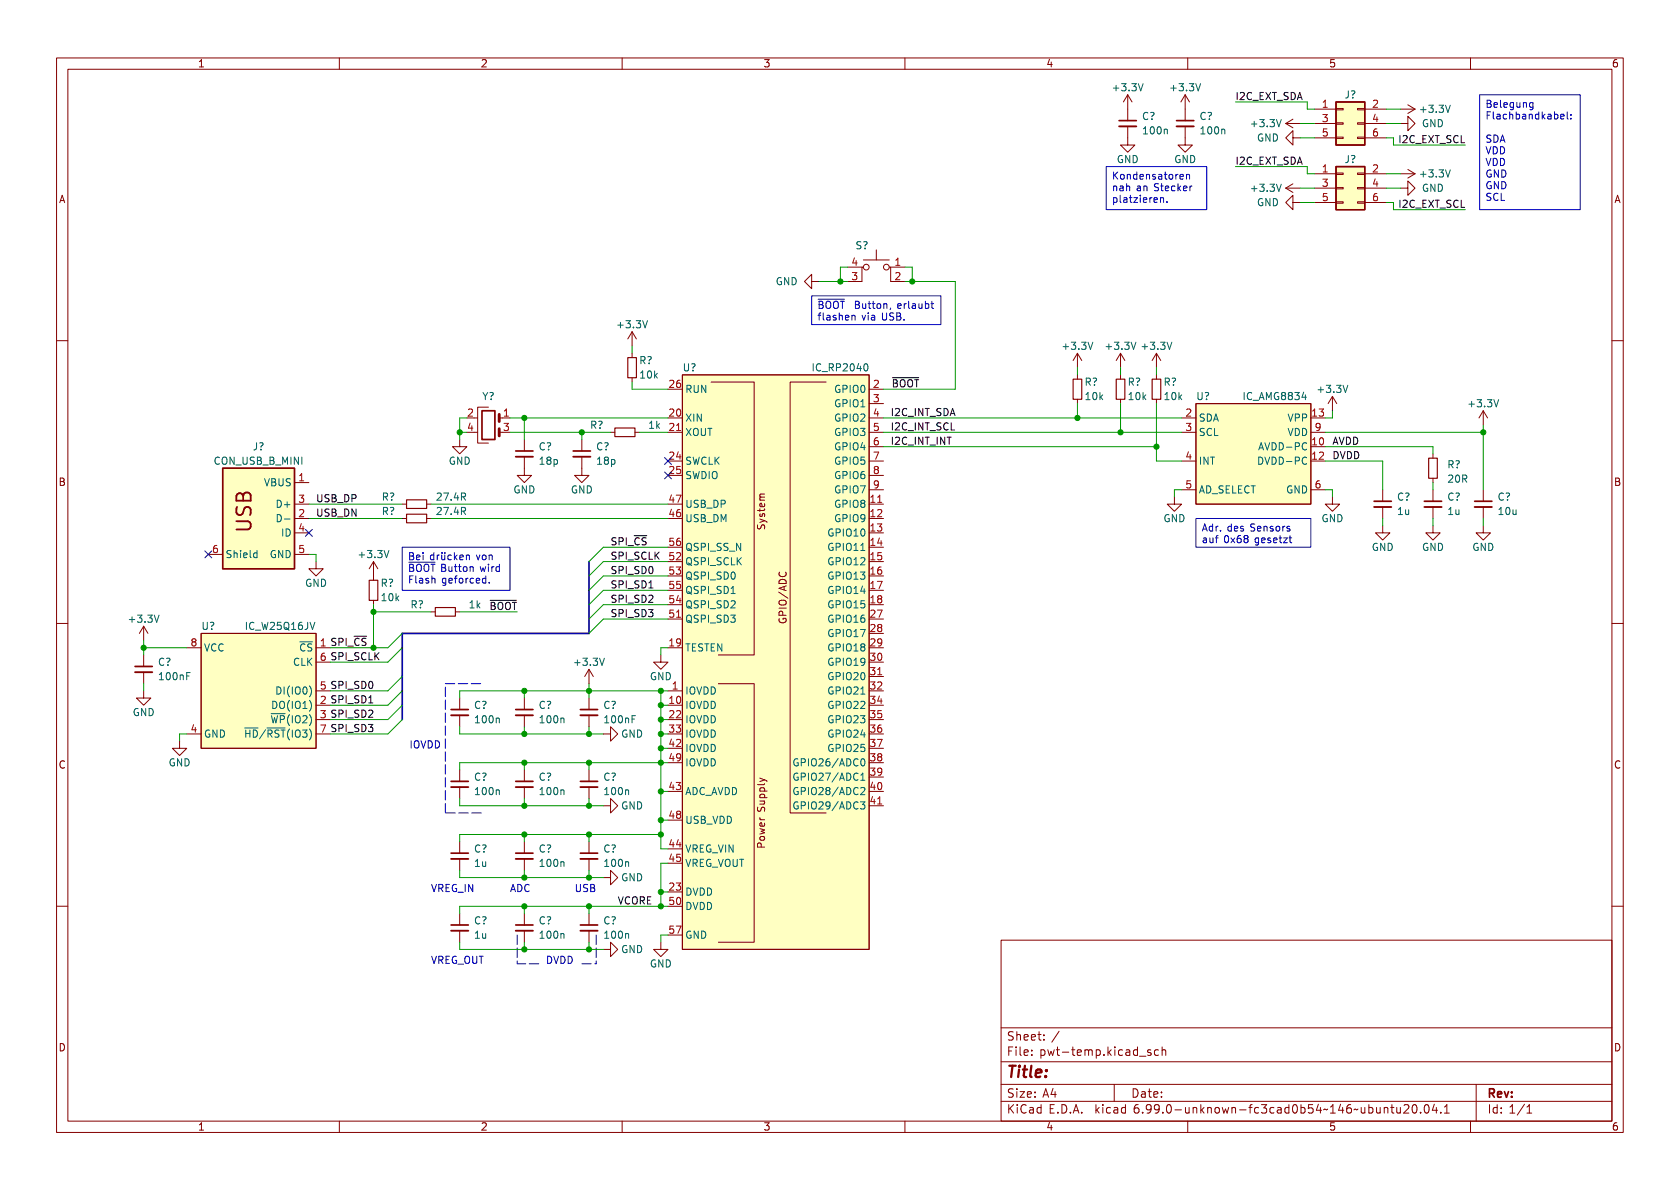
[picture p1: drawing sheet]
<svg xmlns="http://www.w3.org/2000/svg" width="297mm" height="210mm" viewBox="0 0 297 210" stroke-linecap="round" stroke-linejoin="round" font-family="sans-serif">
<g fill="none" stroke="#840000" stroke-width=".18">
<path d="M10 10.2h277v190.1h-277zM12 12.2h273v186.1h-273zM60 10.2v2M110 10.2v2M160 10.2v2M199.4 16.8l-.8 1.2M199.4 16.8v4.5M199.4 16.8l.8 1.2M209.5 16.8v4.5M209.5 16.8l-.7 1.2M209.5 16.8l.8 1.2M210 10.2v2"/>
<path d="M232.4 19.3h3.8M236.2 19.2h1.3v.2h-1.3zM240 19.2h1.3v.2h-1.3zM241.3 19.3h3.8M247.6 19.3h2.6M248.9 18.5l1.3 .8M250.2 19.3l-1.3 .8M260 10.2v2M199.4 22.3v3.3h-1.3l1.3 1.3 1.3-1.3h-1.3M209.5 22.3v3.3h-1.2l1.2 1.3 1.3-1.3h-1.3M227.3 33.3l1.3 .7M227.3 33.3h2.6"/>
<path d="M227.3 21.8h2.6M227.3 21.8l1.3 .8M228.6 24.4v1.2l-1.3-1.2 1.3-1.3v1.3h1.3M228.6 35.8v1.3l-1.3-1.3 1.3-1.3v1.3h1.3M228.6 32.5l-1.3 .8M228.6 21.1l-1.3 .7M232.4 33.3h3.8M232.4 30.7h3.8M232.4 35.8h3.8M232.4 21.8h3.8M232.4 24.4h3.8M236.2 35.7h1.3v.2h-1.3z"/>
<path d="M236.2 33.1h1.3v.3h-1.3zM236.2 30.6h1.3v.3h-1.3zM236.2 24.3h1.3v.2h-1.3zM236.2 21.7h1.3v.3h-1.3zM240 35.7h1.3v.2h-1.3zM240 33.1h1.3v.3h-1.3zM240 30.6h1.3v.3h-1.3zM240 24.3h1.3v.2h-1.3zM240 21.7h1.3v.3h-1.3zM241.3 33.3h3.8M241.3 30.7h3.8M241.3 35.8h3.8"/>
<path d="M241.3 21.8h3.8M241.3 24.4h3.8M247.6 21.8h1.3v1.3l1.3-1.3-1.3-1.2v1.2M247.6 33.3h1.3v1.2l1.3-1.2-1.3-1.3v1.3M247.6 30.7h2.6M248.9 30l1.3 .7M250.2 30.7l-1.3 .8M111.8 58.7l-.8 1.2M111.8 58.7v2.5M111.8 58.7l.7 1.2M143.5 49.8v-1.3l-1.3 1.3 1.3 1.2v-1.2h1.3M149.9 47.2h2.5"/>
<path d="M152.7 47.2h-.3v2.6h-2.5M152.7 46h4.5M154.9 44.2v1.8M157.2 47.2h.3v2.6h2.5M157.5 47.2h2.5M10 60.2h2M81.3 77.7v1.3h-1.3l1.3 1.3 1.2-1.3h-1.2M83.8 76.4h.7M83.8 73.9h.7M86.4 72h-1.9v6.4h1.9M88.4 76.4h.5M88.4 73.9h.5"/>
<path d="M92.7 77.7v2.1M102.9 77.7v2.1M107.9 76.4h.8M111.8 62.5v.7M111.8 66.8v.8M112.3 76.4h.7M118.1 76.4h2.5M120.6 66.3h33.1v101.6h-33.1zM125.7 67.6h7.6v48.2h-6.3M146 67.6h-6.3v76.2h6.3M153.7 68.8h2.5M153.7 76.4h2.5"/>
<path d="M153.7 71.4h2.5M153.7 73.9h2.5M153.7 79h2.5M190.5 62.5v2.5M190.5 66.3v.8M190.5 70.6v.8M190.5 62.5l-.8 1.2M190.5 62.5l.8 1.2M198.1 62.5l-.7 1.2M198.1 62.5v2.5M198.1 66.3v.8M198.1 70.6v.8"/>
<path d="M198.1 62.5l.8 1.2M204.5 62.5v2.5M204.5 66.3v.8M204.5 70.6v.8M204.5 62.5l-.8 1.2M204.5 62.5l.7 1.2M208.9 76.4h2.6M208.9 73.9h2.6M211.5 71.4h20.3v17.7h-20.3zM231.8 76.4h2.5M235.6 70.1l-.8 1.3M235.6 70.1v2.5"/>
<path d="M235.6 70.1l.7 1.3M262.3 72.6l-.8 1.3M262.3 72.6v2.6M262.3 72.6l.7 1.3M285 60.2h2M36.8 98h2.6M52.1 89.1h2.5M52.1 85.3h2.5M52.1 91.7h2.5M52.1 94.2h2.5M52.1 98h2.5M55.9 99.3v1.3h-1.3l1.3 1.2 1.2-1.2h-1.2"/>
<path d="M66 99.3v3.3M66 99.3l-.7 1.3M66 99.3l.8 1.3M71.1 89.1h.8M71.1 91.7h.8M75.4 89.1h.8M75.4 91.7h.8M92.7 80.8v3.3h-1.3l1.3 1.2 1.3-1.2h-1.3M102.9 80.8v3.3h-1.3l1.3 1.2 1.2-1.2h-1.2M134 92.8l-.1 .5 .1 .2h.4l.3-.6 .3-.1 .2 .2-.1 .5M134.3 91.8l.9 .3M134.3 90v.4"/>
<path d="M134.3 88.5h.9M134.4 90.9l-.1 .3 .2 .2 .2-.1 .1-.4h.3v.5M134.5 87.9l-.2 .2 .2 .4M134.5 87.9h.7M135.1 89.1l.1 .3-.2 .2-.6-.1v-.4l.3-.1 .1 .6M135.2 90l-.2 .3h-1.1M135.2 92.1l-.9 .3M135.2 92.1l.4 .3M135.2 87.4h-.8l-.1 .3 .2 .2M153.7 89.1h2.5M153.7 81.5h2.5M153.7 84.1h2.5"/>
<path d="M153.7 86.6h2.5M207.6 87.9v1.2h-1.2l1.2 1.3 1.3-1.3h-1.3M208.9 81.5h2.6M208.9 86.6h2.6M231.8 86.6h2.5M235.6 87.9v1.2h1.3l-1.3 1.3-1.3-1.3h1.3M244.5 93v1.2h1.2l-1.2 1.3-1.3-1.3h1.3M244.5 86.6v2M244.5 89.7v2M253.4 93v1.2h1.2l-1.2 1.3-1.3-1.3h1.3M253.4 80.3v.7M253.4 84.6v.7"/>
<path d="M253.4 86.6v2M253.4 89.7v2M262.3 93v1.2h1.2l-1.2 1.3-1.3-1.3h1.3M262.3 86.6v2M262.3 89.7v2M10 110.2h2M25.4 110.7l-.8 1.3M25.4 110.7v2.6M25.4 115.8v2.1M25.4 118.9v2M25.4 110.7l.8 1.3M33 114.5h2.6"/>
<path d="M35.6 112h20.3v20.3h-20.3zM55.9 114.5h2.5M55.9 117.1h2.5M66 106.2v.7M76.2 108.2h.8M80.5 108.2h.8M104.1 118.4v2.5M104.1 118.4l-.7 1.2M104.1 118.4l.8 1.2M116.8 115.8v1.3h-1.2l1.2 1.3 1.3-1.3h-1.3M118.1 109.5h2.5M153.7 119.6h2.5"/>
<path d="M285 110.2h2M25.4 122.2v1.2h-1.3l1.3 1.3 1.3-1.3h-1.3M31.7 131.1v1.2h-1.2l1.2 1.3 1.3-1.3h-1.3M33 129.8h2.6M55.9 122.2h2.5M55.9 124.7h2.5M55.9 127.2h2.5M55.9 129.8h2.5M81.3 123.4v2.1M81.3 126.5v2M81.3 136.1v2.1M81.3 139.2v2"/>
<path d="M92.7 123.4v2.1M92.7 126.5v2M92.7 136.1v2.1M92.7 139.2v2M104.1 123.4v2.1M104.1 126.5v2M104.1 136.1v2.1M104.1 139.2v2M106.7 129.8h1.2v1.3l1.3-1.3-1.3-1.3v1.3M118.1 122.2h2.5M127 120.9h6.3v45.7h-6.3M134.3 137.6l.9 .3"/>
<path d="M135.2 137.9l-.9 .3M135.2 137.9l.4 .3M81.3 148.8v2.1M81.3 151.9v2M92.7 148.8v2.1M92.7 151.9v2M104.1 148.8v2.1M104.1 151.9v2M106.7 142.5h1.2v1.3l1.3-1.3-1.3-1.3v1.3M106.7 155.2h1.2v1.3l1.3-1.3-1.3-1.3v1.3M153.7 142.5h2.5M10 160.2h2"/>
<path d="M81.3 161.5v2.1M81.3 164.6v2M92.7 161.5v2.1M92.7 164.6v2M104.1 161.5v2.1M104.1 164.6v2M106.7 167.9h1.2v1.3l1.3-1.3-1.3-1.3v1.3M116.8 166.6v1.3h-1.2l1.2 1.3 1.3-1.3h-1.3M177 166.3h108v32h-108zM285 160.2h2M60 198.3v2M110 198.3v2"/>
<path d="M160 198.3v2M177 194.8h108M177 191.8h108M177 187.8h108M177 181.8h108M185.8 193.5h1M186.5 193v1M187.3 182.4l-1.3 1.9M197 191.8v3M201.5 186.8h1.1M203.5 185.7l-.4-.1-.2 .2 .1 .3 .5 .1v.4h-.6M204.8 185.7l-.4-.1-.3 .3v.4l.2 .3h.5"/>
<path d="M205.5 185.8l.2-.2 .3 .1 .1 .9M205.5 185.1v1.5M210 198.3v2M243.4 195.8l.1 1h.3l.2-.1M244 195.8v1M244.7 196l.3-.2 .3 .1 .1 .9M244.7 195.8v1M245.9 195.8h.6M246.1 195.3v1.3l.4 .2M247 195.8v1h.4l.2-.1M247.6 195.8v1M248.2 195.5l.6-.2 .2 .2 .1 .3-.9 1h.9"/>
<path d="M249.9 195.4l.1-.1a.81 .81 0 0 1 .6 .7 .81 .81 0 0 1-.3 .8h-.1a.81 .81 0 0 1-.6-.6 .81 .81 0 0 1 .3-.8zM251.2 196.7v.1M252 195.5l.2-.2a.81 .81 0 0 1 .6 .7 .81 .81 0 0 1-.3 .8h-.2a.81 .81 0 0 1-.3-1.3zM253.6 195.3l-.4 1h1M254 195.8v1M254.7 196.7v.1M255.4 196.8h.8M255.4 195.8l.4-.5v1.5M260 198.3v2M261 191.8v6.5M269.5 195.3l-1.2 1.9M270 196.8h.8"/>
<path d="M270 195.8l.4-.5v1.5"/>
<circle cx="153.2" cy="47.2" r=".51"/>
<circle cx="156.7" cy="47.2" r=".51"/>
</g>
<path d="M108.7 75.7h3.6v1.5h-3.6zM111 63.2h1.5v3.6h-1.5zM189.7 67.1h1.6v3.5h-1.6zM197.4 67.1h1.5v3.5h-1.5zM203.7 67.1h1.5v3.5h-1.5zM71.9 90.9h3.5v1.6h-3.5zM71.9 88.4h3.5v1.5h-3.5zM252.6 81h1.5v3.6h-1.5zM65.3 102.6h1.5v3.6h-1.5zM77 107.4h3.5v1.6h-3.5z" fill="none" stroke="#840000" stroke-width=".2"/>
<g fill="none" stroke="#840000" stroke-width=".33">
<path d="M197.9 22.3h3M208 22.3h3.1M91.2 80.8h3M101.3 80.8h3.1M243 89.7h3M251.8 89.7h3.1M260.7 89.7h3.1M23.9 118.9h3M79.8 139.2h3M79.8 126.5h3M91.2 139.2h3M91.2 126.5h3"/>
<path d="M102.6 139.2h3.1M102.6 126.5h3.1M79.8 151.9h3M91.2 151.9h3M102.6 151.9h3.1M79.8 164.6h3M91.2 164.6h3M102.6 164.6h3.1"/>
</g>
<g fill="none" stroke="#840000" stroke-width=".3">
<path d="M197.9 21.3h3M208 21.3h3.1M85.2 72.6h2.3v5.1h-2.3zM91.2 79.8h3M101.3 79.8h3.1M243 88.6h3M251.8 88.6h3.1M260.7 88.6h3.1M23.9 117.9h3M79.8 138.2h3M79.8 125.5h3M91.2 138.2h3"/>
<path d="M91.2 125.5h3M102.6 138.2h3.1M102.6 125.5h3.1M79.8 150.9h3M91.2 150.9h3M102.6 150.9h3.1M79.8 163.6h3M91.2 163.6h3M102.6 163.6h3.1"/>
</g>
<g fill="#ffffc2" stroke="#ffffc2" stroke-width=".18">
<path d="M120.6 66.3h33.1v101.6h-33.1z"/>
<path d="M35.6 112h20.3v20.3h-20.3z"/>
<path d="M39.4 82.8h12.7v17.8h-12.7z"/>
<path d="M236.2 29.5h5.1v7.6h-5.1z"/>
<path d="M236.2 18h5.1v7.6h-5.1z"/>
<path d="M211.5 71.4h20.3v17.7h-20.3z"/>
</g>
<g fill="none" stroke="#006464" stroke-width=".18">
<path d="M223 78.3l-.4 1.3M45.1 97.8h.3M45.4 97.3v1.3M45.4 98.6h-.3M49.3 91h-.3v1.3h.3M222.9 80.8h-.3v1.3h.3M47.2 128.7h3.2M49.3 121.5h-.3v1.2h.3M140.9 134.9h.2M140.9 137.4h.2M140.9 140h.2M140.9 134.2a.61 .61 0 0 0-.6 .6 .61 .61 0 0 0 .8 .6"/>
<path d="M140.9 136.7a.61 .61 0 0 0-.6 .7 .61 .61 0 0 0 .8 .5M140.9 139.3a.61 .61 0 0 0-.6 .6 .61 .61 0 0 0 .8 .6M140.9 142.5h.2M140.9 141.8a.61 .61 0 0 0-.6 .7 .61 .61 0 0 0 .8 .5"/>
</g>
<path d="M88.3 73.3v1.2M88.3 75.8v1.3" fill="none" stroke="#840000" stroke-width=".51"/>
<path d="M236.2 18h5.1v7.6h-5.1zM236.2 29.5h5.1v7.6h-5.1zM39.4 82.8h12.7v17.8h-12.7z" fill="none" stroke="#840000" stroke-width=".25"/>
<path d="M157.8 66.8h4.6M86.7 106.2h4.6" fill="none" stroke="#0f0f0f" stroke-width=".18"/>
<g fill="none" stroke="#0000c2" stroke-width=".18">
<path d="M261.6 16.8h17.8v20.3h-17.8zM270.6 18.9h.4M270.6 18.2h.4M271 18.1v1.2M277.1 19.8v1.1l.2 .1M195.6 29.5h17.8v7.6h-17.8zM205.2 35.1l.2-.1h.3v.8M206.3 35.7v.1M209.1 30.8l.1 .3-.6 .2M209.2 31.6l-.1 .1M209.2 33.3l.7-.1-.1-.2-.4-.1-.2 .2 .1 .6h.5M209.8 30.8v.9"/>
<path d="M209.8 31l.2-.2 .3 .1v.8M210.4 32.9v.8M210.8 32.9l-.4 .2M276 21h.5M276 20.3l.4-.1 .1 .3-.6 .1M277.8 20.9v.1M277.8 20.3v.1M143.5 52.3h22.9v5.1h-22.9zM144.7 52.9h4.6M158.6 55.3v1.3l.6-.1 .1-.3-.3-.3M158.6 55.9h.4M159.2 55.5v.2l-.2 .2"/>
<path d="M159.8 56.5v.1M164.6 53.7h.5M164.8 54.4l.3 .1M71.1 96.8h19.1v7.6h-19.1zM72.3 99.4h4.6M72.4 97.7h.5l.2 .3-.2 .3 .2 .1 .1 .4-.3 .2h-.5zM72.4 98.3h.5M73.6 98.6l.7-.2-.1-.2-.4-.1-.2 .2 .1 .6h.5M74.8 97.7v.1M74.8 98.1v.9M76.7 98.2l-.4-.1-.2 .3 .1 .5h.5M76.7 97.7v1.3"/>
<path d="M77.3 98.1v.9M77.7 98.1l-.4 .3M78.1 98.1l.1 .8 .3 .1 .1-.1M78.2 97.7v.1M78.6 97.7v.1M78.6 98.1v.9M79.8 98.2l-.4-.1-.2 .3 .1 .5h.5M80.3 97.7v1.3M80.5 98.5l.3 .5M80.8 98.1l-.5 .5M81.3 98.6l.6-.2-.1-.2-.3-.1-.2 .2 .1 .6h.4M82.5 98.3l.1-.2 .3 .1 .1 .8"/>
<path d="M82.5 98.1v.9M84.2 98.1l.3 .9 .3-.9M85.3 98.3l.2-.2 .4 .2v.5l-.1 .1-.3 .1-.2-.1zM86.5 98.3l.2-.2 .3 .1v.8M86.5 98.1v.9M211.5 91.7h20.3v5.1h-20.3zM226.2 95.1h.4M226.3 94.7v1.1l.3 .2M226.8 93.1v.8M226.9 95.1h.7l-.7 .9h.7M227.2 93.1l-.4 .2M227.9 95.1h.5"/>
<path d="M228 93.1h-.3l-.2 .1 .1 .2 .4 .2v.3h-.5M228.1 94.7v1.1l.3 .2M84.8 102.3v.3l-.6 .1M85.9 101.8v1.3M85.9 102.3h-.4l-.2 .2 .1 .5h.5M86.5 103v.1"/>
</g>
<path d="M78.7 120.9h6.4M78.7 143.8v-22.9M85.1 143.8h-6.4M91.4 165.3v5.1M95.2 170.4h-3.8M102.9 170.4h2.5M105.4 165.3v5.1" fill="none" stroke="#0000c2" stroke-width=".18" stroke-dasharray="1.7 .6"/>
<path d="M104.1 99.3v12.7h-33v15.2" fill="none" stroke="#000084" stroke-width=".3"/>
<g fill="none" stroke="#009600" stroke-width=".18">
<path d="M218.4 18h12.7v1.3h1.3M245.1 19.3h2.5M218.4 29.5h12.7v1.2h1.3M229.9 35.8h2.5M229.9 33.3h2.5M229.9 21.8h2.5M229.9 24.4h2.5M245.1 24.4h1.3v1.2h12.7M245.1 30.7h2.5M245.1 35.8h1.3v1.3h12.7M245.1 33.3h2.5M245.1 21.8h2.5"/>
<path d="M144.8 49.8h5.1M149.9 47.2h-1.3v2.6M160 49.8h8.9v19h-12.7M160 47.2h1.3v2.6M81.3 76.4h1.2M82.5 73.9h-1.2v3.8M90.2 76.4h17.7M90.2 73.9h27.9M92.7 73.9v3.8M102.9 76.4v1.3M111.8 67.6v1.2h6.3M111.8 61.2v1.3"/>
<path d="M113 76.4h5.1M156.2 76.4h52.7M156.2 73.9h52.7M156.2 79h48.3M190.5 65v1.3M190.5 71.4v2.5M198.1 65v1.3M198.1 71.4v5M204.5 71.4v10.1h4.4M204.5 65v1.3M234.3 76.4h28M234.3 79h19.1v1.3"/>
<path d="M235.6 72.6v1.3h-1.3M262.3 75.2v11.4M54.6 91.7h16.5M54.6 89.1h16.5M54.6 98h1.3v1.3M76.2 91.7h41.9M76.2 89.1h41.9M118.1 96.8h-11.4l-2.6 2.5M118.1 99.3h-11.4l-2.6 2.5M208.9 86.6h-1.3v1.3M234.3 81.5h10.2v5.1M234.3 86.6h1.3v1.3"/>
<path d="M244.5 91.7v1.3M253.4 85.3v1.3M253.4 91.7v1.3M262.3 91.7v1.3M25.4 113.3v2.5M25.4 114.5h7.6M66 108.2h10.2M66 106.9v7.6M71.1 119.6l-2.5 2.6h-10.2M71.1 114.5l-2.5 2.6h-10.2M71.1 112l-2.5 2.5h-10.2M81.3 108.2h10.1"/>
<path d="M118.1 104.4h-11.4l-2.6 2.5M118.1 109.5h-11.4l-2.6 2.5M118.1 101.8h-11.4l-2.6 2.6M118.1 106.9h-11.4l-2.6 2.6M118.1 114.5h-1.3v1.3M25.4 120.9v1.3M33 129.8h-1.3v1.3M71.1 122.2l-2.5 2.5h-10.2M71.1 127.2l-2.5 2.6h-10.2M71.1 124.7l-2.5 2.5h-10.2M81.3 128.5v1.3h25.4M92.7 122.2v1.2"/>
<path d="M92.7 128.5v1.3M92.7 134.9v1.2M104.1 120.9v2.5M104.1 128.5v1.3M104.1 134.9v1.2M116.8 122.2v27.9h1.3M116.8 124.7h1.3M116.8 129.8h1.3M116.8 127.2h1.3M116.8 132.3h1.3M116.8 139.9h1.3M118.1 122.2h-36.8v1.2"/>
<path d="M118.1 134.9h-36.8v1.2M81.3 141.2v1.3h25.4M81.3 153.9v1.3h25.4M92.7 141.2v1.3M92.7 147.6v1.2M92.7 153.9v1.3M104.1 141.2v1.3M104.1 147.6v1.2M104.1 153.9v1.3M116.8 147.6h-35.5v1.2M116.8 157.7h1.3M116.8 145h1.3"/>
<path d="M118.1 152.6h-1.3v7.7M81.3 166.6v1.3h25.4M92.7 160.3v1.2M92.7 166.6v1.3M104.1 160.3v1.2M104.1 166.6v1.3M118.1 160.3h-36.8v1.2M118.1 165.3h-1.3v1.3"/>
</g>
<path d="M36.2 97.4l1.2 1.2M37.4 97.4l-1.2 1.2M54 93.6l1.2 1.2M55.2 93.6l-1.2 1.2M117.5 83.5l1.2 1.2M117.5 80.9l1.2 1.2M118.7 83.5l-1.2 1.2M118.7 80.9l-1.2 1.2" fill="none" stroke="#000084" stroke-width=".18"/>
<g fill="#009600" stroke="#009600" stroke-width=".18">
<circle cx="104.1" cy="160.3" r=".46"/>
<circle cx="104.1" cy="155.2" r=".46"/>
<circle cx="92.7" cy="167.9" r=".46"/>
<circle cx="104.1" cy="167.9" r=".46"/>
<circle cx="66" cy="108.2" r=".46"/>
<circle cx="104.1" cy="142.5" r=".46"/>
<circle cx="104.1" cy="129.8" r=".46"/>
<circle cx="92.7" cy="134.9" r=".46"/>
<circle cx="104.1" cy="134.9" r=".46"/>
<circle cx="92.7" cy="142.5" r=".46"/>
<circle cx="92.7" cy="129.8" r=".46"/>
<circle cx="81.3" cy="76.4" r=".46"/>
<circle cx="92.7" cy="73.9" r=".46"/>
<circle cx="102.9" cy="76.4" r=".46"/>
<circle cx="104.1" cy="147.6" r=".46"/>
<circle cx="92.7" cy="147.6" r=".46"/>
<circle cx="104.1" cy="122.2" r=".46"/>
<circle cx="92.7" cy="122.2" r=".46"/>
<circle cx="25.4" cy="114.5" r=".46"/>
<circle cx="92.7" cy="155.2" r=".46"/>
<circle cx="92.7" cy="160.3" r=".46"/>
<circle cx="116.8" cy="160.3" r=".46"/>
<circle cx="116.8" cy="145" r=".46"/>
<circle cx="116.8" cy="147.6" r=".46"/>
<circle cx="116.8" cy="157.7" r=".46"/>
<circle cx="116.8" cy="129.8" r=".46"/>
<circle cx="116.8" cy="139.9" r=".46"/>
<circle cx="116.8" cy="134.9" r=".46"/>
<circle cx="116.8" cy="127.2" r=".46"/>
<circle cx="116.8" cy="132.3" r=".46"/>
<circle cx="116.8" cy="124.7" r=".46"/>
<circle cx="116.8" cy="122.2" r=".46"/>
<circle cx="148.6" cy="49.8" r=".46"/>
<circle cx="204.5" cy="79" r=".46"/>
<circle cx="198.1" cy="76.4" r=".46"/>
<circle cx="161.3" cy="49.8" r=".46"/>
<circle cx="190.5" cy="73.9" r=".46"/>
<circle cx="262.3" cy="76.4" r=".46"/>
</g>
<text font-size="3.5" fill="#840000" x="44.4" y="94.2" transform="rotate(-90 44.4 94.2)">USB</text>
<text font-size="2.8" fill="#840000" x="178" y="190.6">Title:</text>
<g font-size="2.1" fill="#840000">
<text x="178" y="184">Sheet: /</text>
<text x="178" y="186.7">File: pwt-temp.kicad_sch</text>
<text x="178" y="196.9">KiCad E.D.A. kicad 6.99.0-unknown-fc3cad0b54~146~ubuntu20.04.1</text>
<text x="178" y="194.1">Size: A4</text>
<text x="200" y="194.1">Date:</text>
<text x="263" y="194.1">Rev:</text>
<text x="263" y="196.9">Id: 1/1</text>
</g>
<g font-size="1.8" fill="#840000">
<text x="35" y="11.9">1</text>
<text x="85" y="11.9">2</text>
<text x="135" y="11.9">3</text>
<text x="185" y="11.9">4</text>
<text x="235" y="11.9">5</text>
<text x="285" y="11.9">6</text>
<text x="10.3" y="35.9">A</text>
<text x="285.3" y="35.9">A</text>
<text x="10.3" y="85.9">B</text>
<text x="285.3" y="85.9">B</text>
<text x="139.1" y="110" transform="rotate(-90 139.1 110)">GPIO/ADC</text>
<text x="10.3" y="135.9">C</text>
<text x="285.3" y="135.9">C</text>
<text x="135.3" y="149.6" transform="rotate(-90 135.3 149.6)">Power Supply</text>
<text x="10.3" y="185.9">D</text>
<text x="285.3" y="185.9">D</text>
<text x="35" y="199.9">1</text>
<text x="85" y="199.9">2</text>
<text x="135" y="199.9">3</text>
<text x="185" y="199.9">4</text>
<text x="235" y="199.9">5</text>
<text x="285" y="199.9">6</text>
</g>
<g font-size="1.8" fill="#006464">
<text x="197.1" y="16.1">+3.3V</text>
<text x="207.2" y="16.1">+3.3V</text>
<text x="237.7" y="17.4">J?</text>
<text x="201.9" y="21.2">C?</text>
<text x="202.3" y="23.7">100n</text>
<text x="212.1" y="21.2">C?</text>
<text x="212.5" y="23.7">100n</text>
<text x="221.5" y="22.5">+3.3V</text>
<text x="251.4" y="19.9">+3.3V</text>
<text x="251.4" y="22.5">GND</text>
<text x="197.4" y="28.8">GND</text>
<text x="207.6" y="28.8">GND</text>
<text x="222.2" y="25">GND</text>
<text x="237.7" y="28.8">J?</text>
<text x="221.5" y="33.9">+3.3V</text>
<text x="251.4" y="31.4">+3.3V</text>
<text x="251.4" y="33.9">GND</text>
<text x="222.2" y="36.4">GND</text>
<text x="151.3" y="44.1">S?</text>
<text x="137.1" y="50.4">GND</text>
<text x="109.4" y="58">+3.3V</text>
<text x="113" y="64.4">R?</text>
<text x="120.7" y="65.7">U?</text>
<text x="144" y="65.7">IC_RP2040</text>
<text x="188.2" y="61.8">+3.3V</text>
<text x="195.8" y="61.8">+3.3V</text>
<text x="202.1" y="61.8">+3.3V</text>
<text x="85.2" y="70.7">Y?</text>
<text x="113.3" y="66.9">10k</text>
<text x="121.2" y="69.5">RUN</text>
<text x="147.8" y="69.5">GPIO0</text>
<text x="191.8" y="68.2">R?</text>
<text x="192" y="70.7">10k</text>
<text x="199.4" y="68.2">R?</text>
<text x="199.6" y="70.7">10k</text>
<text x="205.7" y="68.2">R?</text>
<text x="206" y="70.7">10k</text>
<text x="211.5" y="70.7">U?</text>
<text x="220" y="70.7">IC_AMG8834</text>
<text x="233.2" y="69.5">+3.3V</text>
<text x="104.3" y="75.8">R?</text>
<text x="114.7" y="75.8">1k</text>
<text x="121.2" y="74.5">XIN</text>
<text x="121.2" y="77.1">XOUT</text>
<text x="147.8" y="72">GPIO1</text>
<text x="147.8" y="74.5">GPIO2</text>
<text x="147.8" y="77.1">GPIO3</text>
<text x="212" y="74.5">SDA</text>
<text x="212" y="77.1">SCL</text>
<text x="227.5" y="77.1">VDD</text>
<text x="227.7" y="74.5">VPP</text>
<text x="259.9" y="72">+3.3V</text>
<text x="37.9" y="82.2">CON_USB_B_MINI</text>
<text x="44.7" y="79.6">J?</text>
<text x="79.3" y="82.2">GND</text>
<text x="95.2" y="79.6">C?</text>
<text x="95.5" y="82.2">18p</text>
<text x="105.4" y="79.6">C?</text>
<text x="105.7" y="82.2">18p</text>
<text x="121.2" y="82.2">SWCLK</text>
<text x="147.8" y="79.6">GPIO4</text>
<text x="147.8" y="82.2">GPIO5</text>
<text x="212" y="82.2">INT</text>
<text x="223.2" y="79.6">AVDD-PC</text>
<text x="223.2" y="82.2">DVDD-PC</text>
<text x="255.9" y="82.8">R?</text>
<text x="46.6" y="86">VBUS</text>
<text x="49.3" y="89.8">D+</text>
<text x="67.5" y="88.5">R?</text>
<text x="77.4" y="88.5">27.4R</text>
<text x="90.7" y="87.2">GND</text>
<text x="100.9" y="87.2">GND</text>
<text x="121.2" y="84.7">SWDIO</text>
<text x="121.2" y="89.8">USB_DP</text>
<text x="147.8" y="89.8">GPIO8</text>
<text x="147.8" y="84.7">GPIO6</text>
<text x="147.8" y="87.2">GPIO7</text>
<text x="212" y="87.2">AD_SELECT</text>
<text x="227.3" y="87.2">GND</text>
<text x="247" y="88.5">C?</text>
<text x="255.9" y="88.5">C?</text>
<text x="256.1" y="85.3">20R</text>
<text x="264.8" y="88.5">C?</text>
<text x="49.7" y="92.3">D-</text>
<text x="49.8" y="94.9">ID</text>
<text x="67.5" y="91.1">R?</text>
<text x="77.4" y="91.1">27.4R</text>
<text x="121.2" y="92.3">USB_DM</text>
<text x="146.8" y="94.9">GPIO10</text>
<text x="147.8" y="92.3">GPIO9</text>
<text x="205.7" y="92.3">GND</text>
<text x="233.6" y="92.3">GND</text>
<text x="247.2" y="91.1">1u</text>
<text x="256" y="91.1">1u</text>
<text x="265" y="91.1">10u</text>
<text x="39.9" y="98.7">Shield</text>
<text x="47.6" y="98.7">GND</text>
<text x="63.7" y="98.7">+3.3V</text>
<text x="121.2" y="99.9">QSPI_SCLK</text>
<text x="121.2" y="97.4">QSPI_SS_N</text>
<text x="146.8" y="97.4">GPIO11</text>
<text x="146.8" y="99.9">GPIO12</text>
<text x="242.5" y="97.4">GND</text>
<text x="251.4" y="97.4">GND</text>
<text x="260.3" y="97.4">GND</text>
<text x="53.9" y="103.8">GND</text>
<text x="67.3" y="103.8">R?</text>
<text x="67.6" y="106.3">10k</text>
<text x="72.6" y="107.6">R?</text>
<text x="121.2" y="102.5">QSPI_SD0</text>
<text x="121.2" y="107.6">QSPI_SD2</text>
<text x="121.2" y="105">QSPI_SD1</text>
<text x="146.8" y="102.5">GPIO13</text>
<text x="146.8" y="105">GPIO14</text>
<text x="146.8" y="107.6">GPIO15</text>
<text x="23.1" y="110.1">+3.3V</text>
<text x="35.7" y="111.4">U?</text>
<text x="43.6" y="111.4">IC_W25Q16JV</text>
<text x="121.2" y="110.1">QSPI_SD3</text>
<text x="146.8" y="110.1">GPIO16</text>
<text x="146.8" y="112.6">GPIO17</text>
<text x="27.9" y="117.7">C?</text>
<text x="36.1" y="115.2">VCC</text>
<text x="51.5" y="115.2">~{CS}</text>
<text x="51.7" y="117.7">CLK</text>
<text x="101.8" y="117.7">+3.3V</text>
<text x="121.2" y="115.2">TESTEN</text>
<text x="146.8" y="115.2">GPIO18</text>
<text x="146.8" y="117.7">GPIO19</text>
<text x="28.3" y="120.3">100nF</text>
<text x="48.7" y="125.3">DO(IO1)</text>
<text x="49.6" y="122.8">DI(IO0)</text>
<text x="83.8" y="125.3">C?</text>
<text x="95.2" y="125.3">C?</text>
<text x="106.7" y="125.3">C?</text>
<text x="114.9" y="120.3">GND</text>
<text x="121.2" y="122.8">IOVDD</text>
<text x="121.2" y="125.3">IOVDD</text>
<text x="146.8" y="120.3">GPIO20</text>
<text x="146.8" y="122.8">GPIO21</text>
<text x="146.8" y="125.3">GPIO22</text>
<text x="23.4" y="126.6">GND</text>
<text x="36.1" y="130.4">GND</text>
<text x="42" y="130.4">~{HD}/~{RST}(IO3)</text>
<text x="47.1" y="127.9">~{WP}(IO2)</text>
<text x="84.2" y="127.9">100n</text>
<text x="95.6" y="127.9">100n</text>
<text x="107" y="127.9">100nF</text>
<text x="109.8" y="130.4">GND</text>
<text x="121.2" y="127.9">IOVDD</text>
<text x="121.2" y="130.4">IOVDD</text>
<text x="146.8" y="127.9">GPIO23</text>
<text x="146.8" y="130.4">GPIO24</text>
<text x="29.8" y="135.5">GND</text>
<text x="121.2" y="133">IOVDD</text>
<text x="121.2" y="135.5">IOVDD</text>
<text x="141.5" y="135.5">GPIO26/ADC0</text>
<text x="146.8" y="133">GPIO25</text>
<text x="83.8" y="138">C?</text>
<text x="84.2" y="140.6">100n</text>
<text x="95.2" y="138">C?</text>
<text x="95.6" y="140.6">100n</text>
<text x="106.7" y="138">C?</text>
<text x="107" y="140.6">100n</text>
<text x="109.8" y="143.1">GND</text>
<text x="121.2" y="140.6">ADC_AVDD</text>
<text x="141.5" y="138">GPIO27/ADC1</text>
<text x="141.5" y="140.6">GPIO28/ADC2</text>
<text x="141.5" y="143.1">GPIO29/ADC3</text>
<text x="121.2" y="145.7">USB_VDD</text>
<text x="83.8" y="150.7">C?</text>
<text x="84" y="153.3">1u</text>
<text x="95.2" y="150.7">C?</text>
<text x="95.6" y="153.3">100n</text>
<text x="106.7" y="150.7">C?</text>
<text x="107" y="153.3">100n</text>
<text x="109.8" y="155.8">GND</text>
<text x="121.2" y="150.7">VREG_VIN</text>
<text x="121.2" y="153.3">VREG_VOUT</text>
<text x="121.2" y="158.4">DVDD</text>
<text x="121.2" y="160.9">DVDD</text>
<text x="83.8" y="163.4">C?</text>
<text x="84" y="166">1u</text>
<text x="95.2" y="163.4">C?</text>
<text x="95.6" y="166">100n</text>
<text x="106.7" y="163.4">C?</text>
<text x="107" y="166">100n</text>
<text x="121.2" y="166">GND</text>
<text x="109.8" y="168.5">GND</text>
<text x="114.9" y="171.1">GND</text>
</g>
<g font-size="1.8" fill="#0f0f0f">
<text x="218.4" y="17.7">I2C_EXT_SDA</text>
<text x="218.4" y="29.1">I2C_EXT_SDA</text>
<text x="247.4" y="25.3">I2C_EXT_SCL</text>
<text x="247.4" y="36.7">I2C_EXT_SCL</text>
<text x="154.4" y="68.6">2 ~{BOOT}</text>
<text x="157.5" y="76.1">I2C_INT_SCL</text>
<text x="157.5" y="73.6">I2C_INT_SDA</text>
<text x="157.5" y="78.6">I2C_INT_INT</text>
<text x="235.6" y="78.6">AVDD</text>
<text x="235.6" y="81.2">DVDD</text>
<text x="55.9" y="88.8">USB_DP</text>
<text x="55.9" y="91.3">USB_DN</text>
<text x="107.9" y="96.4">SPI_~{CS}</text>
<text x="107.9" y="99">SPI_SCLK</text>
<text x="107.9" y="101.5">SPI_SD0</text>
<text x="83" y="107.6">1k~{BOOT}</text>
<text x="107.9" y="106.6">SPI_SD2</text>
<text x="107.9" y="104">SPI_SD1</text>
<text x="107.9" y="109.1">SPI_SD3</text>
<text x="56.7" y="116.8">6 SPI_SCLK</text>
<text x="56.7" y="124.5">2 SPI_SD1</text>
<text x="56.7" y="121.9">5 SPI_SD0</text>
<text x="56.7" y="127">3 SPI_SD2</text>
<text x="56.7" y="129.5">7 SPI_SD3</text>
<text x="109.2" y="159.9">VCORE</text>
</g>
<g font-size="1.8" fill="#a90000">
<text x="233.8" y="19">1</text>
<text x="233.8" y="21.6">3</text>
<text x="242.7" y="19">2</text>
<text x="242.7" y="21.6">4</text>
<text x="233.8" y="24.1">5</text>
<text x="242.7" y="24.1">6</text>
<text x="233.8" y="30.5">1</text>
<text x="233.8" y="33">3</text>
<text x="233.8" y="35.6">5</text>
<text x="242.7" y="30.5">2</text>
<text x="242.7" y="33">4</text>
<text x="242.7" y="35.6">6</text>
<text x="150.6" y="47">4</text>
<text x="158.3" y="47">1</text>
<text x="150.6" y="49.5">3</text>
<text x="158.3" y="49.5">2</text>
<text x="118.4" y="68.6">26</text>
<text x="154.4" y="71.1">3</text>
<text x="82.7" y="73.7">2</text>
<text x="82.7" y="76.2">4</text>
<text x="89" y="73.7">1</text>
<text x="89" y="76.2">3</text>
<text x="118.4" y="73.7">20</text>
<text x="118.4" y="76.2">21</text>
<text x="154.4" y="73.7">4</text>
<text x="154.4" y="76.2">5</text>
<text x="209.7" y="73.7">2</text>
<text x="209.7" y="76.2">3</text>
<text x="232.1" y="73.7">13</text>
<text x="232.6" y="76.2">9</text>
<text x="118.4" y="81.3">24</text>
<text x="118.4" y="83.8">25</text>
<text x="154.4" y="78.7">6</text>
<text x="154.4" y="81.3">7</text>
<text x="154.4" y="83.8">8</text>
<text x="209.7" y="81.3">4</text>
<text x="232.1" y="78.7">10</text>
<text x="232.1" y="81.3">12</text>
<text x="52.8" y="85.1">1</text>
<text x="52.8" y="88.9">3</text>
<text x="118.4" y="88.9">47</text>
<text x="154" y="88.9">11</text>
<text x="154.4" y="86.4">9</text>
<text x="209.7" y="86.4">5</text>
<text x="232.6" y="86.4">6</text>
<text x="52.8" y="91.4">2</text>
<text x="52.8" y="94">4</text>
<text x="118.4" y="91.4">46</text>
<text x="154" y="91.4">12</text>
<text x="154" y="94">13</text>
<text x="37.6" y="97.8">6</text>
<text x="52.8" y="97.8">5</text>
<text x="118.4" y="99.1">52</text>
<text x="118.4" y="101.6">53</text>
<text x="118.4" y="96.5">56</text>
<text x="154" y="96.5">14</text>
<text x="154" y="99.1">15</text>
<text x="154" y="101.6">16</text>
<text x="118.4" y="106.7">54</text>
<text x="118.4" y="104.1">55</text>
<text x="154" y="104.1">17</text>
<text x="154" y="106.7">18</text>
<text x="118.4" y="109.2">51</text>
<text x="154" y="109.2">27</text>
<text x="154" y="111.8">28</text>
<text x="33.8" y="114.3">8</text>
<text x="118.4" y="114.3">19</text>
<text x="154" y="114.3">29</text>
<text x="154" y="116.8">30</text>
<text x="154" y="119.4">31</text>
<text x="118.4" y="124.5">10</text>
<text x="118.9" y="121.9">1</text>
<text x="154" y="121.9">32</text>
<text x="154" y="124.5">34</text>
<text x="33.8" y="129.5">4</text>
<text x="118.4" y="127">22</text>
<text x="118.4" y="129.5">33</text>
<text x="154" y="127">35</text>
<text x="154" y="129.5">36</text>
<text x="118.4" y="132.1">42</text>
<text x="118.4" y="134.6">49</text>
<text x="154" y="132.1">37</text>
<text x="154" y="134.6">38</text>
<text x="154" y="137.2">39</text>
<text x="118.4" y="139.7">43</text>
<text x="154" y="139.7">40</text>
<text x="154" y="142.2">41</text>
<text x="118.4" y="149.9">44</text>
<text x="118.4" y="144.8">48</text>
<text x="118.4" y="152.4">45</text>
<text x="118.4" y="157.5">23</text>
<text x="118.4" y="160">50</text>
<text x="118.4" y="165.1">57</text>
</g>
<g font-size="1.8" fill="#0000c2">
<text x="262.6" y="19">Belegung</text>
<text x="262.6" y="21.1">Flachbandkabel:</text>
<text x="262.6" y="25.2">SDA</text>
<text x="262.6" y="27.3">VDD</text>
<text x="262.6" y="29.3">VDD</text>
<text x="196.6" y="31.7">Kondensatoren</text>
<text x="196.6" y="33.8">nah an Stecker</text>
<text x="196.6" y="35.9">platzieren.</text>
<text x="262.6" y="31.4">GND</text>
<text x="262.6" y="33.4">GND</text>
<text x="262.6" y="35.5">SCL</text>
<text x="144.5" y="54.6">~{BOOT} Button, erlaubt</text>
<text x="144.5" y="56.7">flashen via USB.</text>
<text x="212.5" y="94">Adr. des Sensors</text>
<text x="72.1" y="101.1">~{BOOT} Button wird</text>
<text x="212.5" y="96">auf 0x68 gesetzt</text>
<text x="72.1" y="103.2">Flash geforced.</text>
<text x="72.4" y="132.3">IOVDD</text>
<text x="76.2" y="157.7">VREG_IN</text>
<text x="90.2" y="157.7">ADC</text>
<text x="101.6" y="157.7">USB</text>
<text x="76.2" y="170.4">VREG_OUT</text>
<text x="96.5" y="170.4">DVDD</text>
</g>
<text font-size="1.8" fill="#009600" x="56.7" y="114.3">1 SPI_~{CS}</text>
</svg>
